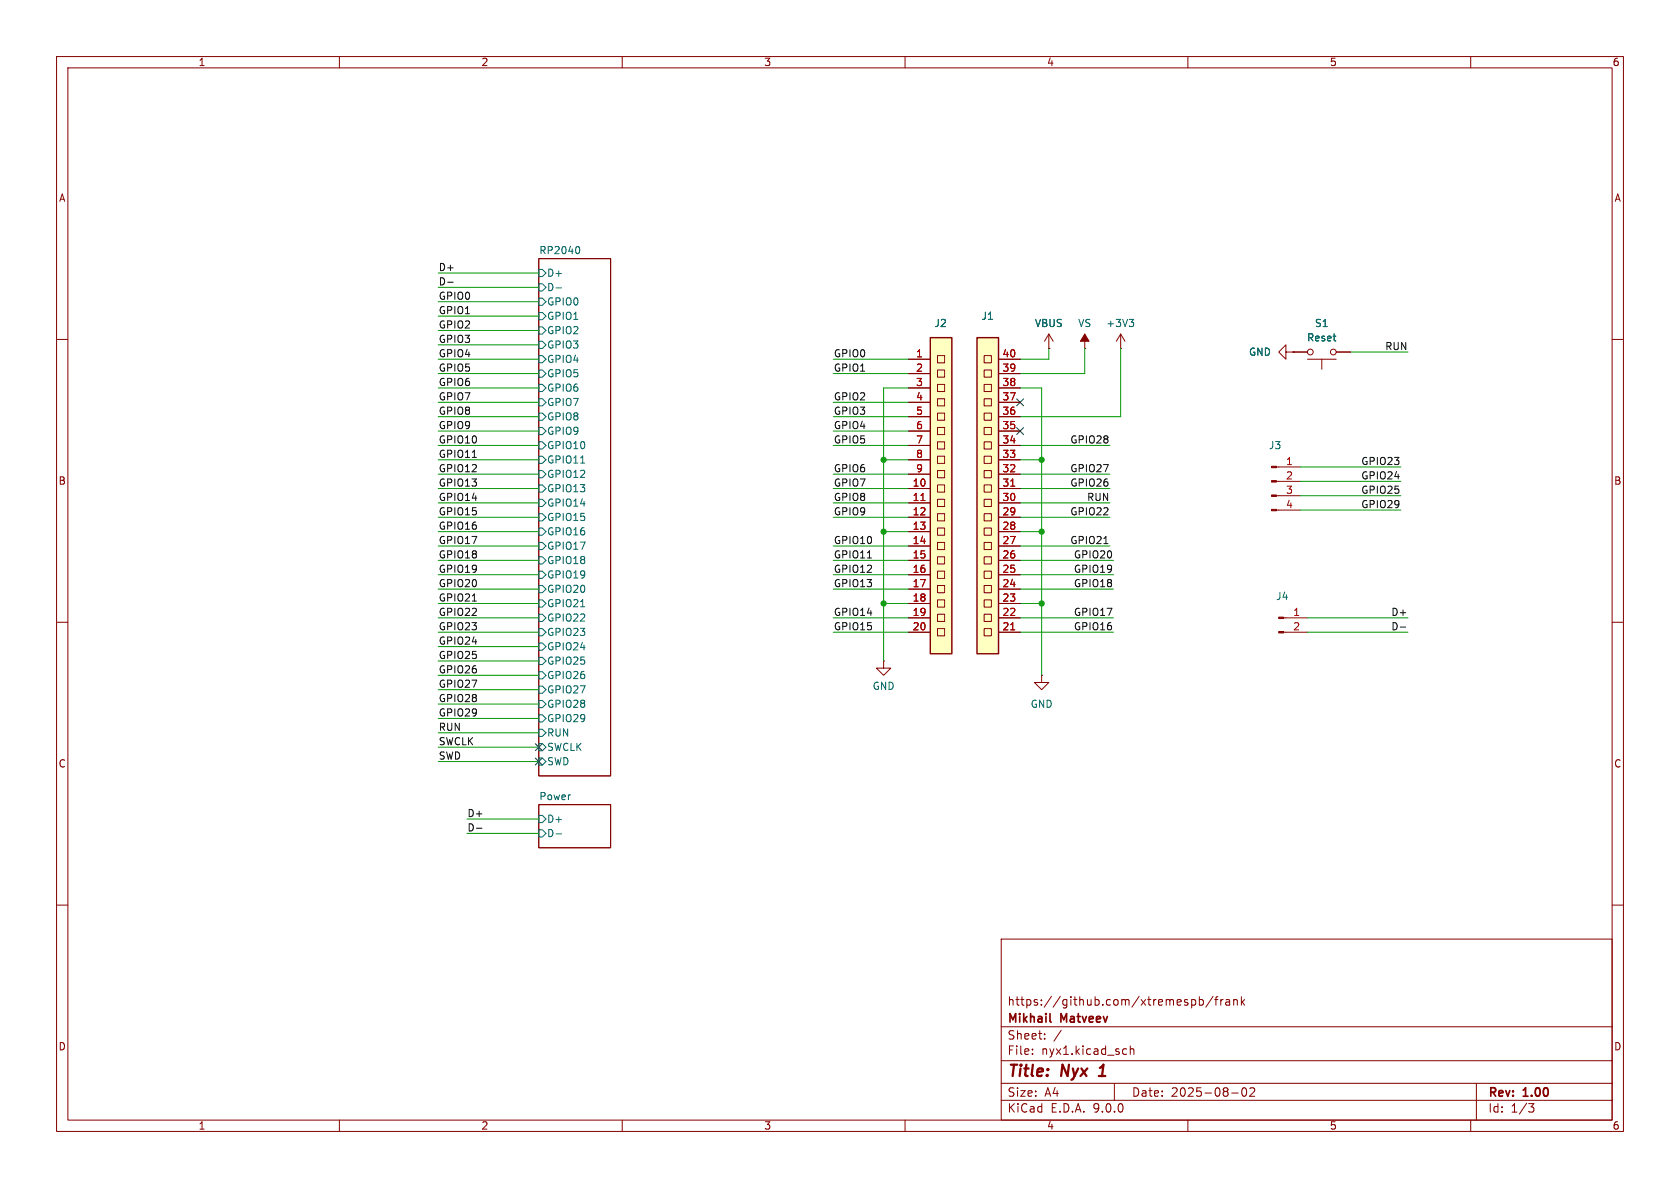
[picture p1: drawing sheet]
<svg xmlns="http://www.w3.org/2000/svg" width="297mm" height="210mm" viewBox="0 0 297 210" stroke-linecap="round" stroke-linejoin="round" font-family="sans-serif">
<g fill="none" stroke="#840000" stroke-width=".18">
<path d="M10 10h277v190h-277zM12 12h273v186h-273zM60 10v2M110 10v2M160 10v2M210 10v2M260 10v2M95.2 45.7h12.7v91.5h-12.7zM185.4 59.1l-.7 1.2M185.4 59.1l.8 1.2M185.4 59.1v2.5M191.8 59.1v2.5"/>
<path d="M198.1 59.1l-.7 1.2M198.1 59.1l.8 1.2M198.1 59.1v2.5M10 60h2M185.4 61.6h.1M191.8 61.6h.1M198.1 61.6h.1M227.3 62.2v-1.2l-1.2 1.2 1.2 1.3v-1.3h1.3M228.6 62.2h.1M228.6 62.2h2.5M231.1 63.5h5.1M233.7 63.5v1.8"/>
<path d="M236.2 62.2h2.6M285 60h2M225.7 82.6h4.2M225.7 85.1h4.2M225.7 87.6h4.2M225.7 90.2h4.2M10 110h2M184.1 119.4v1.3h1.3l-1.3 1.2-1.2-1.2h1.2M184.1 119.4h.1M226.9 109.2h4.2M226.9 111.8h4.2M285 110h2"/>
<path d="M95.2 142.2h12.7v7.7h-12.7zM10 160h2M177 166h108v32h-108zM210.7 176.8l.4-.1 .3 .3v.4l-.2 .2h-.5M212 176.8l.5-.1 .2 .3v.4l-.1 .2h-.6M212 176.2v1.5M214.5 176.1l-1.3 2M214.7 176.7h.6M215.3 176.2l-.3 .2v1.3M215.8 176.7v1M216.2 176.7l-.2 .1-.2 .2M216.7 176.8h.6l.1 .9"/>
<path d="M217.4 177.1h-.5a.29 .29 0 0 0-.2 .3 .29 .29 0 0 0 .2 .3l.5-.1M218.1 176.8l.2-.1 .4 .1v.9M218.1 176.7v1M219.5 176.2v1.5M219.6 177.1l.4 .6M220 176.7l-.5 .6M285 160h2M60 198v2M110 198v2M160 198v2M177 194.5h108M177 191.5h108"/>
<path d="M177 187.5h108M177 181.5h108M182.5 186.3v.1M182.5 185.5v.1M184.7 183.6v.1M184.7 182.8v.1M187.6 182.1l-1.3 2M197 191.5v3M198.7 185.4l.5 .1M199.2 186.3l-.5 .1M199.8 185.5l.2-.1 .4 .1 .1 .9M199.8 184.9v1.5"/>
<path d="M210 198v2M217.7 193.2h1.2M219.7 192.4l.2-.1a.81 .81 0 0 1 .6 .6 .81 .81 0 0 1-.3 .8l-.2 .1a.81 .81 0 0 1-.3-1.4zM221 192.4l.5-.1 .2 .1 .1 .3-.9 1.1h.9M260 198v2M261 191.5v6.5M270.2 195.1h1l-.5 .6 .4 .1 .1 .5-.3 .3h-.4"/>
<circle cx="231.6" cy="62.2" r=".51"/>
<circle cx="235.7" cy="62.2" r=".51"/>
</g>
<path d="M194.3 190.2h1.1M194.8 188.5l-.4 .3" fill="none" stroke="#840000" stroke-width=".4"/>
<path d="M185.6 180.5l.2 .2" fill="none" stroke="#840000" stroke-width=".3"/>
<g fill="none" stroke="#006464" stroke-width=".18">
<path d="M95.2 47.6h.7l.6 .7-.6 .6h-.7zM95.2 50.2h.7l.6 .6-.6 .6h-.7zM95.2 52.7h.7l.6 .6-.6 .7h-.7zM95.2 55.2h.7l.6 .7-.6 .6h-.7zM95.2 57.8h.7l.6 .6-.6 .7h-.7zM98.3 50.9h1M102.2 43.6a.79 .79 0 0 1 0 1.2M199.6 56.5h.8l-.4 .4M200.2 56.9l.2 .3v.3l-.2 .2M95.2 60.3h.7l.6 .7-.6 .6h-.7zM95.2 62.9h.7l.6 .6-.6 .6h-.7zM95.2 65.4h.7l.6 .6-.6 .7h-.7z"/>
<path d="M95.2 67.9h.7l.6 .7-.6 .6h-.7zM95.2 70.5h.7l.6 .6-.6 .7h-.7zM95.2 73h.7l.6 .7-.6 .6h-.7zM95.2 75.6h.7l.6 .6-.6 .6h-.7zM95.2 78.1h.7l.6 .6-.6 .7h-.7zM95.2 80.6h.7l.6 .7-.6 .6h-.7zM95.2 83.2h.7l.6 .6-.6 .7h-.7zM95.2 85.7h.7l.6 .7-.6 .6h-.7zM95.2 88.3h.7l.6 .6-.6 .6h-.7zM95.2 90.8h.7l.6 .6-.6 .7h-.7zM95.2 93.3h.7l.6 .7-.6 .6h-.7zM95.2 95.9h.7l.6 .6-.6 .7h-.7z"/>
<path d="M95.2 98.4h.7l.6 .7-.6 .6h-.7zM102.6 81.9h.8M95.2 101h.7l.6 .6-.6 .6h-.7zM95.2 103.5h.7l.6 .6-.6 .7h-.7zM95.2 106h.7l.6 .7-.6 .6h-.7zM95.2 108.6h.7l.6 .6-.6 .7h-.7zM95.2 111.1h.7l.6 .7-.6 .6h-.7zM95.2 113.7h.7l.6 .6-.6 .6h-.7zM95.2 116.2h.7l.6 .6-.6 .7h-.7zM95.2 118.7h.7l.6 .7-.6 .6h-.7zM102.6 107.3h.8M95.2 121.3h.7l.6 .6-.6 .7h-.7z"/>
<path d="M95.2 123.8h.7l.6 .7-.6 .6h-.7zM95.2 126.4h.7l.6 .6-.6 .6h-.7zM95.2 128.9h.7l.6 .6-.6 .7h-.7zM95.2 131.4h.7l.6 .7-.6 .6h-.7zM95.2 134h.7l.6 .6-.6 .7h-.7zM95.2 144.1h.7l.6 .7-.6 .6h-.7zM95.2 146.7h.7l.6 .6-.6 .7h-.7zM98.3 147.4h1"/>
</g>
<g fill="#840000" stroke="#840000" stroke-width=".18">
<path d="M226.1 109.1h.8v.2h-.8z"/>
<path d="M226.1 111.6h.8v.3h-.8z"/>
<path d="M191.8 59.1l.7 1.2h-1.5z"/>
<path d="M224.8 82.4h.9v.3h-.9z"/>
<path d="M224.8 85h.9v.2h-.9z"/>
<path d="M224.8 87.5h.9v.3h-.9z"/>
<path d="M224.8 90h.9v.3h-.9z"/>
</g>
<path d="M172.7 59.7h3.8v55.9h-3.8z" fill="#ffffc2"/>
<path d="M172.7 59.7h3.8v55.9h-3.8z" fill="none" stroke="#840000" stroke-width=".25"/>
<g fill="none" stroke="#840000" stroke-width=".18">
<path d="M174 62.9h1.3v1.2h-1.3zM174 65.4h1.3v1.3h-1.3zM174 67.9h1.3v1.3h-1.3zM174 70.5h1.3v1.3h-1.3zM174 73h1.3v1.3h-1.3zM174 75.6h1.3v1.2h-1.3zM174 78.1h1.3v1.3h-1.3zM176.5 63.5h3.8M176.5 66h3.8M176.5 68.6h3.8M176.5 71.1h3.8M176.5 73.7h3.8"/>
<path d="M176.5 76.2h3.8M176.5 78.7h3.8M174 80.6h1.3v1.3h-1.3zM174 83.2h1.3v1.3h-1.3zM174 85.7h1.3v1.3h-1.3zM174 88.3h1.3v1.2h-1.3zM174 90.8h1.3v1.3h-1.3zM174 93.3h1.3v1.3h-1.3zM174 95.9h1.3v1.3h-1.3zM174 98.4h1.3v1.3h-1.3zM176.5 81.3h3.8M176.5 83.8h3.8"/>
<path d="M176.5 86.4h3.8M176.5 88.9h3.8M176.5 91.4h3.8M176.5 94h3.8M176.5 96.5h3.8M176.5 99.1h3.8M174 101h1.3v1.2h-1.3zM174 103.5h1.3v1.3h-1.3zM174 106h1.3v1.3h-1.3zM174 108.6h1.3v1.3h-1.3zM174 111.1h1.3v1.3h-1.3zM176.5 101.6h3.8"/>
<path d="M176.5 104.1h3.8M176.5 106.7h3.8M176.5 109.2h3.8M176.5 111.8h3.8"/>
</g>
<path d="M178.7 85.9h.7M178.7 111.3h.7" fill="none" stroke="#a90000" stroke-width=".18"/>
<path d="M164.5 59.7h3.8v55.9h-3.8z" fill="#ffffc2"/>
<path d="M164.5 59.7h3.8v55.9h-3.8z" fill="none" stroke="#840000" stroke-width=".25"/>
<g fill="none" stroke="#840000" stroke-width=".18">
<path d="M160.7 63.5h3.8M160.7 66h3.8M160.7 68.6h3.8M160.7 71.1h3.8M160.7 73.7h3.8M160.7 76.2h3.8M160.7 78.7h3.8M165.7 62.9h1.3v1.2h-1.3zM165.7 65.4h1.3v1.3h-1.3zM165.7 67.9h1.3v1.3h-1.3zM165.7 70.5h1.3v1.3h-1.3zM165.7 73h1.3v1.3h-1.3z"/>
<path d="M165.7 75.6h1.3v1.2h-1.3zM165.7 78.1h1.3v1.3h-1.3zM176.5 63.5h3.8M176.5 66h3.8M176.5 68.6h3.8M176.5 71.1h3.8M176.5 73.7h3.8M176.5 76.2h3.8M176.5 78.7h3.8M185.4 61.6h.1M228.6 62.2h.1M228.6 62.2h2.5"/>
<path d="M236.2 62.2h2.6M160.7 81.3h3.8M160.7 83.8h3.8M160.7 86.4h3.8M160.7 88.9h3.8M160.7 91.4h3.8M160.7 94h3.8M160.7 96.5h3.8M160.7 99.1h3.8M165.7 80.6h1.3v1.3h-1.3zM165.7 83.2h1.3v1.3h-1.3zM165.7 85.7h1.3v1.3h-1.3z"/>
<path d="M165.7 88.3h1.3v1.2h-1.3zM165.7 90.8h1.3v1.3h-1.3zM165.7 93.3h1.3v1.3h-1.3zM165.7 95.9h1.3v1.3h-1.3zM165.7 98.4h1.3v1.3h-1.3zM176.5 81.3h3.8M176.5 83.8h3.8M176.5 86.4h3.8M176.5 88.9h3.8M176.5 91.4h3.8M176.5 94h3.8M176.5 96.5h3.8"/>
<path d="M176.5 99.1h3.8M156.2 116.8v1.3h1.3l-1.3 1.3-1.3-1.3h1.3M156.2 116.8h.1M160.7 101.6h3.8M160.7 104.1h3.8M160.7 106.7h3.8M160.7 109.2h3.8M160.7 111.8h3.8M165.7 101h1.3v1.2h-1.3zM165.7 103.5h1.3v1.3h-1.3zM165.7 106h1.3v1.3h-1.3zM165.7 108.6h1.3v1.3h-1.3z"/>
<path d="M165.7 111.1h1.3v1.3h-1.3zM176.5 101.6h3.8M176.5 104.1h3.8M176.5 106.7h3.8M176.5 109.2h3.8M176.5 111.8h3.8"/>
</g>
<path d="M162.8 88.5h.7M178.7 85.9h.7M178.7 111.3h.7" fill="none" stroke="#a90000" stroke-width=".18"/>
<path d="M79.1 49.9h1M83.5 80.9h.7M153.3 98.6h.8M195.1 96.1h.8M83.5 106.3h.7M247.5 110.9h1M84.2 146.4h1" fill="none" stroke="#0f0f0f" stroke-width=".18"/>
<g fill="none" stroke="#009600" stroke-width=".18">
<path d="M77.5 58.4h17.7M77.5 48.3h17.7M77.5 53.3h17.7M77.5 50.8h17.7M77.5 55.9h17.7M77.5 68.6h17.7M77.5 76.2h17.7M77.5 78.7h17.7M77.5 66h17.7M77.5 73.7h17.7M77.5 63.5h17.7M77.5 71.1h17.7"/>
<path d="M77.5 61h17.7M147.3 76.2h13.4M147.3 78.7h13.4M147.3 66h13.4M147.3 73.7h13.4M147.3 63.5h13.4M147.3 71.1h13.4M160.7 68.6h-4.5v48.2M180.3 68.6h3.8v50.8M180.3 78.7h15.9M185.4 61.6v1.9h-5.1M191.8 61.6v4.4h-11.5"/>
<path d="M198.1 61.6v12.1h-17.8M238.8 62.2h10.1M77.5 81.3h17.7M77.5 94h17.7M77.5 83.8h17.7M77.5 91.4h17.7M77.5 86.4h17.7M77.5 88.9h17.7M77.5 99.1h17.7M77.5 96.5h17.7M147.3 83.8h13.4M147.3 91.4h13.4"/>
<path d="M147.3 86.4h13.4M147.3 88.9h13.4M147.3 99.1h13.4M147.3 96.5h13.4M156.2 81.3h4.5M156.2 94h4.5M180.3 81.3h3.8M180.3 94h3.8M180.3 83.8h15.9M180.3 91.4h15.9M180.3 86.4h15.9M180.3 88.9h15.9"/>
<path d="M180.3 99.1h16.5M180.3 96.5h15.9M229.9 87.6h17.7M229.9 90.2h17.7M229.9 85.1h17.7M229.9 82.6h17.7M77.5 109.2h17.7M77.5 111.8h17.7M77.5 106.7h17.7M77.5 104.1h17.7M77.5 101.6h17.7M77.5 114.3h17.7"/>
<path d="M77.5 116.8h17.7M77.5 119.4h17.7M147.3 109.2h13.4M147.3 111.8h13.4M147.3 104.1h13.4M147.3 101.6h13.4M156.2 106.7h4.5M180.3 109.2h16.5M180.3 111.8h16.5M180.3 106.7h3.8M180.3 104.1h16.5M180.3 101.6h16.5"/>
<path d="M231.1 109.2h17.8M231.1 111.8h17.8M77.5 127h17.7M77.5 129.5h17.7M77.5 132.1h17.7M77.5 134.6h17.7M77.5 121.9h17.7M77.5 124.5h17.7M82.5 144.8h12.7M82.5 147.3h12.7"/>
</g>
<path d="M179.7 75.6l1.2 1.2M179.7 70.5l1.2 1.2M180.9 75.6l-1.2 1.2M180.9 70.5l-1.2 1.2M94.6 134l1.3 1.2M94.6 131.5l1.3 1.2M95.9 134l-1.3 1.2M95.9 131.5l-1.3 1.2" fill="none" stroke="#000084" stroke-width=".18"/>
<g fill="#009600" stroke="#009600" stroke-width=".18">
<circle cx="156.2" cy="106.7" r=".46"/>
<circle cx="156.2" cy="94" r=".46"/>
<circle cx="184.1" cy="81.3" r=".46"/>
<circle cx="184.1" cy="94" r=".46"/>
<circle cx="184.1" cy="106.7" r=".46"/>
<circle cx="156.2" cy="81.3" r=".46"/>
</g>
<g font-size="2.8" fill="#840000">
<text x="178" y="190.9">Title:</text>
<text x="187.7" y="190.9">Nyx</text>
<text x="195.2" y="190.9">1</text>
</g>
<g font-size="2.1" fill="#840000">
<text x="178" y="178">https://github.com/xtremespb/frank</text>
<text x="178" y="184">Sheet:</text>
<text x="178" y="181.2">Mikhail</text>
<text x="187.6" y="181.2">Matveev</text>
<text x="178" y="186.7">File:</text>
<text x="184.1" y="186.7">nyx1.kicad_sch</text>
<text x="178" y="196.9">KiCad</text>
<text x="178" y="194.1">Size:</text>
<text x="184.7" y="194.1">A4</text>
<text x="185.7" y="196.9">E.D.A.</text>
<text x="193.3" y="196.9">9.0.0</text>
<text x="200" y="194.1">Date:</text>
<text x="207" y="194.1">2025-08-02</text>
<text x="263" y="194.3">Rev:</text>
<text x="263" y="196.9">Id:</text>
<text x="267.1" y="196.9">1/3</text>
<text x="269.4" y="194.3">1.00</text>
</g>
<g font-size="1.8" fill="#840000">
<text x="35" y="11.9">1</text>
<text x="85" y="11.9">2</text>
<text x="135" y="11.9">3</text>
<text x="185" y="11.9">4</text>
<text x="235" y="11.9">5</text>
<text x="285" y="11.9">6</text>
<text x="10.3" y="35.9">A</text>
<text x="285.3" y="35.9">A</text>
<text x="10.3" y="85.9">B</text>
<text x="285.3" y="85.9">B</text>
<text x="10.3" y="135.9">C</text>
<text x="285.3" y="135.9">C</text>
<text x="10.3" y="185.9">D</text>
<text x="285.3" y="185.9">D</text>
<text x="35" y="199.9">1</text>
<text x="85" y="199.9">2</text>
<text x="135" y="199.9">3</text>
<text x="185" y="199.9">4</text>
<text x="235" y="199.9">5</text>
<text x="285" y="199.9">6</text>
</g>
<g font-size="1.8" fill="#0f0f0f">
<text x="77.5" y="48">D+</text>
<text x="77.5" y="53.1">GPIO0</text>
<text x="77.5" y="50.5">D-</text>
<text x="77.5" y="58.2">GPIO2</text>
<text x="77.5" y="55.6">GPIO1</text>
<text x="77.5" y="60.7">GPIO3</text>
<text x="77.5" y="65.8">GPIO5</text>
<text x="77.5" y="63.2">GPIO4</text>
<text x="147.3" y="63.2">GPIO0</text>
<text x="147.3" y="65.8">GPIO1</text>
<text x="244.8" y="62">RUN</text>
<text x="77.5" y="68.3">GPIO6</text>
<text x="77.5" y="70.9">GPIO7</text>
<text x="147.3" y="70.9">GPIO2</text>
<text x="77.5" y="73.4">GPIO8</text>
<text x="77.5" y="75.9">GPIO9</text>
<text x="147.3" y="73.4">GPIO3</text>
<text x="147.3" y="75.9">GPIO4</text>
<text x="77.5" y="83.6">GPIO12</text>
<text x="77.5" y="78.5">GPIO10</text>
<text x="77.5" y="81">GPIO11</text>
<text x="147.3" y="83.6">GPIO6</text>
<text x="147.3" y="78.5">GPIO5</text>
<text x="189.1" y="78.5">GPIO28</text>
<text x="189.1" y="83.6">GPIO27</text>
<text x="240.6" y="82.3">GPIO23</text>
<text x="77.5" y="86.1">GPIO13</text>
<text x="77.5" y="88.6">GPIO14</text>
<text x="147.3" y="88.6">GPIO8</text>
<text x="147.3" y="86.1">GPIO7</text>
<text x="189.1" y="86.1">GPIO26</text>
<text x="192.1" y="88.6">RUN</text>
<text x="240.6" y="84.8">GPIO24</text>
<text x="240.6" y="89.9">GPIO29</text>
<text x="240.6" y="87.4">GPIO25</text>
<text x="77.5" y="93.7">GPIO16</text>
<text x="77.5" y="91.2">GPIO15</text>
<text x="147.3" y="91.2">GPIO9</text>
<text x="189.1" y="91.2">GPIO22</text>
<text x="77.5" y="96.3">GPIO17</text>
<text x="77.5" y="101.3">GPIO19</text>
<text x="77.5" y="98.8">GPIO18</text>
<text x="147.3" y="96.3">GPIO10</text>
<text x="147.3" y="101.3">GPIO12</text>
<text x="147.3" y="98.8">GPIO11</text>
<text x="189.1" y="96.3">GPIO21</text>
<text x="189.8" y="98.8">GPIO20</text>
<text x="189.8" y="101.3">GPIO19</text>
<text x="77.5" y="103.9">GPIO20</text>
<text x="77.5" y="106.4">GPIO21</text>
<text x="147.3" y="103.9">GPIO13</text>
<text x="189.8" y="103.9">GPIO18</text>
<text x="77.5" y="109">GPIO22</text>
<text x="77.5" y="111.5">GPIO23</text>
<text x="147.3" y="109">GPIO14</text>
<text x="147.3" y="111.5">GPIO15</text>
<text x="189.8" y="109">GPIO17</text>
<text x="189.8" y="111.5">GPIO16</text>
<text x="245.9" y="109">D+</text>
<text x="245.9" y="111.5">D-</text>
<text x="77.5" y="119.1">GPIO26</text>
<text x="77.5" y="116.6">GPIO25</text>
<text x="77.5" y="114">GPIO24</text>
<text x="77.5" y="124.2">GPIO28</text>
<text x="77.5" y="121.7">GPIO27</text>
<text x="77.5" y="131.8">SWCLK</text>
<text x="77.5" y="129.3">RUN</text>
<text x="77.5" y="126.7">GPIO29</text>
<text x="77.5" y="134.4">SWD</text>
<text x="82.5" y="147.1">D-</text>
<text x="82.5" y="144.5">D+</text>
</g>
<g font-size="1.8" fill="#006464">
<text x="95.2" y="45">RP2040</text>
<text x="96.6" y="49.1">D+</text>
<text x="96.6" y="51.7">D-</text>
<text x="96.6" y="54.2">GPIO0</text>
<text x="96.6" y="56.7">GPIO1</text>
<text x="96.6" y="59.3">GPIO2</text>
<text x="165.1" y="58">J2</text>
<text x="173.4" y="56.7">J1</text>
<text x="182.9" y="58">VBUS</text>
<text x="190.5" y="58">VS</text>
<text x="195.5" y="58">+3V3</text>
<text x="232.4" y="58">S1</text>
<text x="96.6" y="61.8">GPIO3</text>
<text x="96.6" y="64.4">GPIO4</text>
<text x="220.7" y="63.1">GND</text>
<text x="231" y="60.6">Reset</text>
<text x="96.6" y="66.9">GPIO5</text>
<text x="96.6" y="69.4">GPIO6</text>
<text x="96.6" y="72">GPIO7</text>
<text x="96.6" y="74.5">GPIO8</text>
<text x="96.6" y="77.1">GPIO9</text>
<text x="96.6" y="79.6">GPIO10</text>
<text x="96.6" y="82.1">GPIO11</text>
<text x="224.2" y="79.6">J3</text>
<text x="96.6" y="84.7">GPIO12</text>
<text x="96.6" y="87.2">GPIO13</text>
<text x="96.6" y="89.8">GPIO14</text>
<text x="96.6" y="92.3">GPIO15</text>
<text x="96.6" y="94.8">GPIO16</text>
<text x="96.6" y="97.4">GPIO17</text>
<text x="96.6" y="99.9">GPIO18</text>
<text x="96.6" y="102.5">GPIO19</text>
<text x="96.6" y="105">GPIO20</text>
<text x="96.6" y="107.5">GPIO21</text>
<text x="225.5" y="106.3">J4</text>
<text x="96.6" y="110.1">GPIO22</text>
<text x="96.6" y="112.6">GPIO23</text>
<text x="96.6" y="115.2">GPIO24</text>
<text x="96.6" y="117.7">GPIO25</text>
<text x="96.6" y="122.8">GPIO27</text>
<text x="96.6" y="125.3">GPIO28</text>
<text x="96.6" y="120.2">GPIO26</text>
<text x="154.2" y="122.1">GND</text>
<text x="182.1" y="125.3">GND</text>
<text x="96.6" y="127.9">GPIO29</text>
<text x="96.6" y="130.4">RUN</text>
<text x="96.6" y="132.9">SWCLK</text>
<text x="96.6" y="135.5">SWD</text>
<text x="95.2" y="141.5">Power</text>
<text x="96.6" y="145.6">D+</text>
<text x="96.6" y="148.2">D-</text>
</g>
<g font-size="1.8" fill="#a90000">
<text x="161.9" y="63.2">1</text>
<text x="161.9" y="65.8">2</text>
<text x="177.1" y="63.2">40</text>
<text x="177.1" y="65.8">39</text>
<text x="161.9" y="68.3">3</text>
<text x="161.9" y="70.9">4</text>
<text x="177.1" y="68.3">38</text>
<text x="177.1" y="70.9">37</text>
<text x="161.9" y="73.4">5</text>
<text x="161.9" y="75.9">6</text>
<text x="177.1" y="73.4">36</text>
<text x="177.1" y="75.9">35</text>
<text x="161.9" y="78.5">7</text>
<text x="161.9" y="81">8</text>
<text x="161.9" y="83.6">9</text>
<text x="177.1" y="78.5">34</text>
<text x="177.1" y="81">33</text>
<text x="177.1" y="83.6">32</text>
<text x="227.3" y="82.3">1</text>
<text x="161.2" y="86.1">10</text>
<text x="161.2" y="88.6">11</text>
<text x="177.1" y="86.1">31</text>
<text x="177.1" y="88.6">30</text>
<text x="227.3" y="84.8">2</text>
<text x="227.3" y="87.4">3</text>
<text x="227.3" y="89.9">4</text>
<text x="161.2" y="91.2">12</text>
<text x="161.2" y="93.7">13</text>
<text x="177.1" y="91.2">29</text>
<text x="177.1" y="93.7">28</text>
<text x="161.2" y="96.3">14</text>
<text x="161.2" y="98.8">15</text>
<text x="161.2" y="101.3">16</text>
<text x="177.1" y="96.3">27</text>
<text x="177.1" y="98.8">26</text>
<text x="177.1" y="101.3">25</text>
<text x="161.2" y="103.9">17</text>
<text x="161.2" y="106.4">18</text>
<text x="177.1" y="103.9">24</text>
<text x="177.1" y="106.4">23</text>
<text x="161.2" y="109">19</text>
<text x="161.2" y="111.5">20</text>
<text x="177.1" y="109">22</text>
<text x="177.1" y="111.5">21</text>
<text x="228.5" y="109">1</text>
<text x="228.5" y="111.5">2</text>
</g>
</svg>
